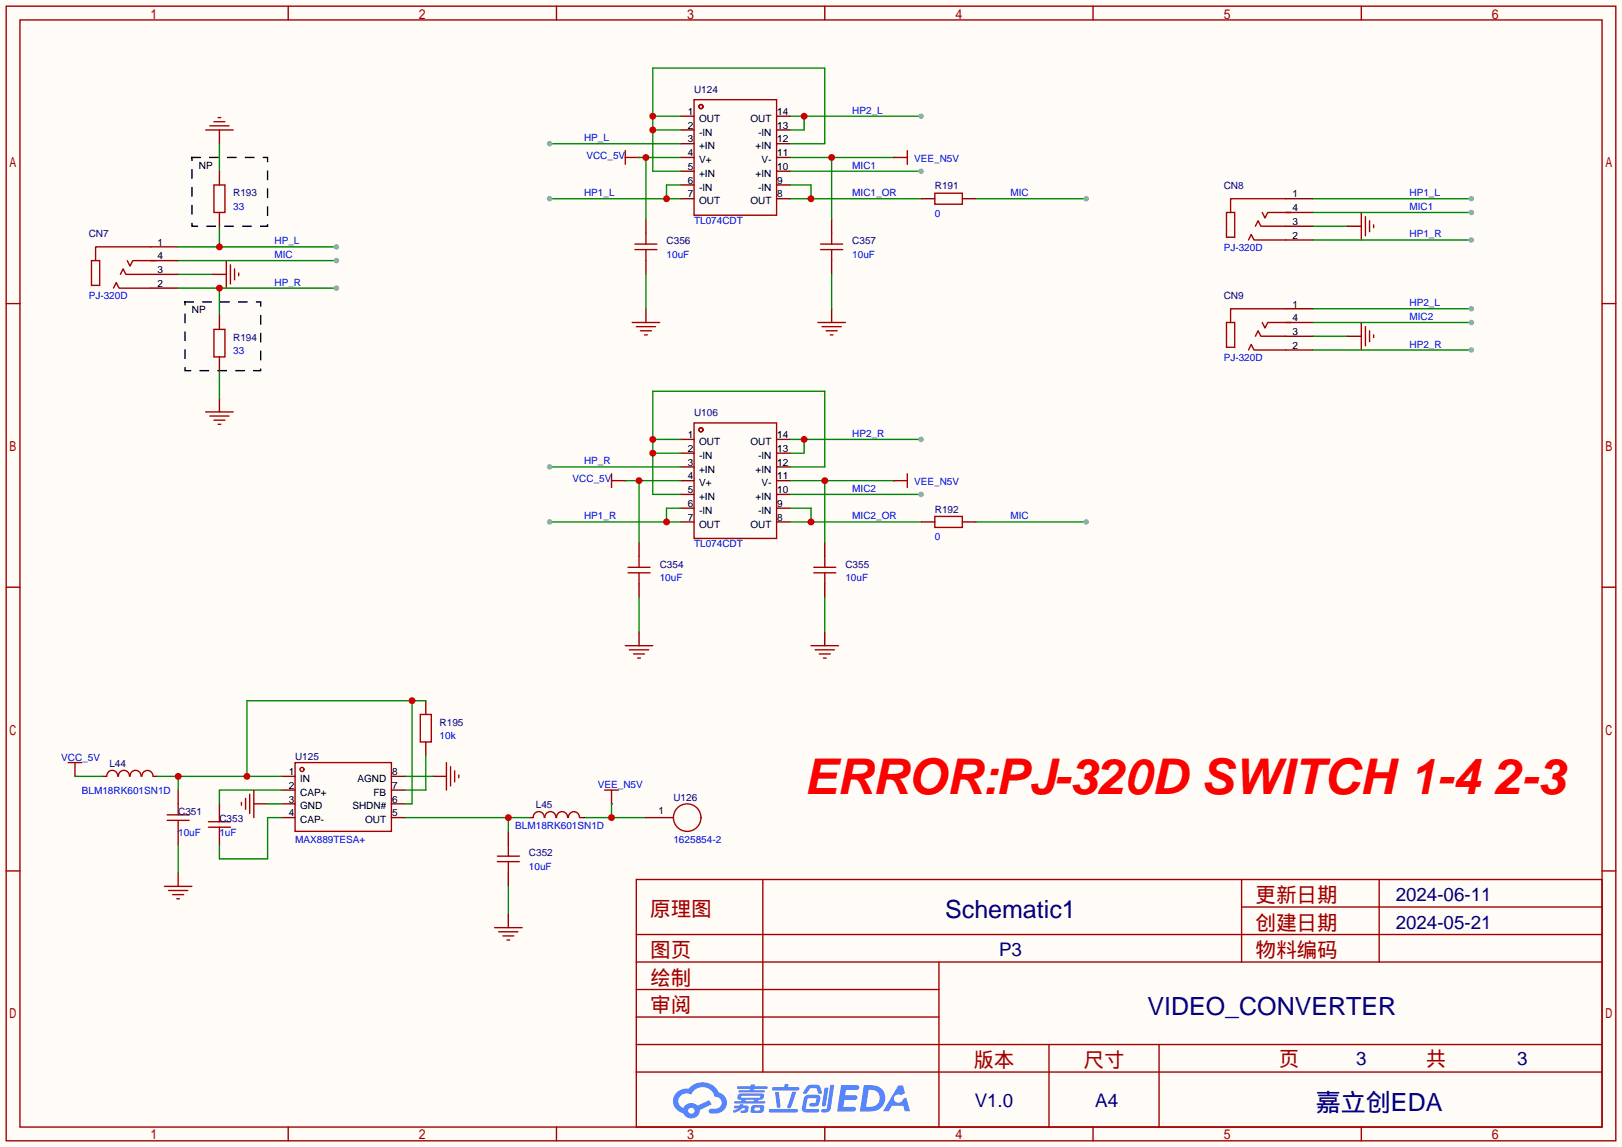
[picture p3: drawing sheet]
<svg xmlns="http://www.w3.org/2000/svg" width="299mm" height="212mm" viewBox="0 0 299 212" stroke-linecap="round" stroke-linejoin="round" font-family="sans-serif">
<path d="M0 0h299.5v211.8h-299.5z" fill="#fffcf7"/>
<g fill="none" stroke="#a10000" stroke-width=".25">
<path d="M1.1 1.1h297.2v209.6h-297.2zM3.7 3.7h292.1v204.5h-292.1zM53.2 1.1v2.6M102.7 1.1v2.6M152.3 1.1v2.6M201.8 1.1v2.6M251.3 1.1v2.6M1.1 56.1h2.6M295.8 56.1h2.5M1.1 108.5h2.6M295.8 108.5h2.5M1.1 160.8h2.6"/>
<path d="M117.5 162.4h178.3v45.8h-178.3zM117.5 177.7h178.3M117.5 172.6h178.3M140.8 162.4v35.6M173.4 177.7v30.5M229.2 162.4v15.3M229.2 167.5h66.6M254.6 162.4v15.3M295.8 160.8h2.5M117.5 182.8h55.9M117.5 198h178.3M117.5 192.9h178.3"/>
<path d="M117.5 187.8h55.9M193.7 192.9v15.3M214 192.9v15.3M53.2 208.2v2.5M102.7 208.2v2.5M152.3 208.2v2.5M201.8 208.2v2.5M251.3 208.2v2.5"/>
</g>
<g fill="#5487ff">
<path d="M155.3 200.4h2.1a.97 .97 0 0 1 1.3 .4 .53 .53 0 0 1-.7 .5h-1.8l-.2 1h1.9a.43 .43 0 0 1 .4 .5 .43 .43 0 0 1-.5 .3h-1.9l-.2 1.3h1.7a.45 .45 0 0 1 .6 .2 .45 .45 0 0 1-.2 .6l-3.2 .1z"/>
<path d="M165.9 200.5h.8l.4 1.4-.7 .4a.82 .82 0 0 0-1.2 .1 .82 .82 0 0 0 .1 1.1 .82 .82 0 0 0 1.2 0l.2-.5 .6-.3 .7 2.5h-.9l-.3-1h-2.1l-.6 1h-1.1z"/>
<path d="M152.2 200.9h.8l-.5 3.2a.36 .36 0 0 1-.4 .3 .36 .36 0 0 1-.3-.4z"/>
<path d="M153.3 200.4h.7l-.6 4.3a1.13 1.13 0 0 1-1.8 .6l.2-.4 .7-.1 .2-.2z"/>
<path d="M149 200.7l.6-.4h1a.77 .77 0 0 1 .9 .6l.3 .9-.2 .2h-.5l-.4-1h-.9a1.3 1.3 0 0 0-.8 .9l-.6 .1-.2-.2z"/>
<path d="M148.6 202.5l.5-.3h1.7a.66 .66 0 0 1 .6 .9l-.1 .4a.81 .81 0 0 1-.9 .9h-.7a.32 .32 0 0 1-.3-.4 .32 .32 0 0 1 .4-.3h.7l.3-.9-1.7 .1-.3 1.9h2.1a.32 .32 0 0 1 .4 .4 .32 .32 0 0 1-.4 .3l-2.3-.1-.5-.3v-.5z"/>
<path d="M142 204.8h5a.33 .33 0 0 1 .3 .4 .33 .33 0 0 1-.3 .3h-4.9l-.2-.2z"/>
<path d="M146.3 201.6h.7l-1 2.9a.36 .36 0 0 1-.4 .2 .36 .36 0 0 1-.3-.3z"/>
<path d="M143.1 201.7h.7l.3 2.6a.34 .34 0 0 1-.3 .3 .34 .34 0 0 1-.4-.2z"/>
<path d="M142.6 200.8h2.2l.1-.4 .1-.2h.6l-.1 .6h1.8a.32 .32 0 0 1 .3 .3 .32 .32 0 0 1-.4 .3h-4.5l-.1-.1z"/>
<path d="M135.6 204.2h.9l.1-.2 .7-.1-.1 .3h.9a.82 .82 0 0 1-.6 1.3h-.7v-.4l.7-.1v-.3h-.5l-.5 .4-1 .4-.2-.4 1-.4h-.8z"/>
<path d="M136.1 200.6h2.5v-.3h.8l-.1 .3h2.2l.2 .3-.2 .2h-2.3v.3h1.8l.2 .2-.2 .2h-4.5l-.2-.2 .1-.2h2l.1-.3h-2.3l-.1-.2z"/>
<path d="M159.5 200.4l-.7 4.9h1.6a2.47 2.47 0 0 0 2.9-1.7 2.47 2.47 0 0 0-1.4-3zM160.4 201.3a1.61 1.61 0 0 1 2 1.4 1.61 1.61 0 0 1-1.8 1.7h-.7z"/>
<path d="M136.3 202.2a.55 .55 0 0 0-.2 .7 .55 .55 0 0 0 .7 .2l.1 .3h-1.3v.4h5.5l.2-.2-.2-.2h-1.2l.2-.3a.7 .7 0 0 0 .8-.2 .7 .7 0 0 0 0-.9h-4.1zM136.9 202.4h3.3l.2 .1-.2 .2h-3.2l-.2-.1zM137.6 203.1h1.7l-.2 .3h-1.4z"/>
<path d="M138.8 204.3a1.05 1.05 0 0 0-.1 1.2 2.91 2.91 0 0 0 2.2-.2 .98 .98 0 0 0 0-1.2h-1.6zM139.4 204.6l.8-.1 .1 .1v.3l-.2 .2h-.8z"/>
<path d="M125 201.7a2.23 2.23 0 0 0-.7 2.3 2.23 2.23 0 0 0 1.8 1.6 1.58 1.58 0 0 0 1.8 .9 1.58 1.58 0 0 0 1.3-1.5l2.2-1-.5-.8-2.1 1a1.65 1.65 0 0 0-2.6 .5 1.45 1.45 0 0 1-.8-2 1.45 1.45 0 0 1 2-.7l.2 .1a2.3 2.3 0 0 1 2.3-1.3 2.3 2.3 0 0 1 2.1 1.7 1.12 1.12 0 0 1 1.2 1.1 1.12 1.12 0 0 1-1.1 1.2h-.7a.45 .45 0 0 0-.6 .3 .45 .45 0 0 0 .5 .6 2.26 2.26 0 0 0 2.9-2.5 2.04 2.04 0 0 0-1.5-1.4 3.3 3.3 0 0 0-5.5-.7l-1.2 .1zM127.1 205.2a.57 .57 0 0 1 1.1 0 .57 .57 0 0 1-1.1 0z"/>
</g>
<g fill="none" stroke="#a10000" stroke-width=".25">
<path d="M128.1 18.4h15.3v21.4h-15.3zM226.4 39.2h1.6v4.6h-1.6zM233 39.2l.6 1.1 .5-1.1h4.3M237.4 36.7h-10.2v2.5M16.9 48.1h1.5v4.6h-1.5zM21 53.2l.5-1 .5 1h5.8M22.2 50.7l.5-1 .5 1h4.6M23.5 48.1l.5 1 .5-1h4.3M27.8 45.6h-10.1v2.5M226.4 59.6h1.6v4.5h-1.6zM230.5 44.3l.5-1 .5 1h5.9M231.8 41.8l.5-1 .5 1h4.6"/>
<path d="M233 59.6l.6 1 .5-1h4.3M237.4 57h-10.2v2.6M128.1 78.1h15.3v21.3h-15.3zM230.5 64.6l.5-1 .5 1h5.9M231.8 62.1l.5-1 .5 1h4.6"/>
<circle cx="129.4" cy="19.7" r=".38"/>
<circle cx="129.4" cy="79.4" r=".38"/>
</g>
<g fill="none" stroke="#870000" stroke-width=".25">
<path d="M125.6 21.5h2.5M125.6 24h2.5M125.6 26.5h2.5M125.6 29.1h2.5M125.6 31.6h2.5M125.6 34.2h2.5M125.6 36.7h2.5M143.4 21.5h2.5M143.4 24h2.5M143.4 26.5h2.5M143.4 29.1h2.5M143.4 31.6h2.5"/>
<path d="M143.4 34.2h2.5M143.4 36.7h2.5M237.4 36.7h5M237.4 39.2h5M27.8 48.1h5.1M27.8 53.2h5.1M27.8 50.7h5.1M27.8 45.6h5.1M237.4 44.3h5M237.4 41.8h5M237.4 59.6h5M237.4 57h5"/>
<path d="M237.4 64.6h5M237.4 62.1h5M125.6 81.2h2.5M125.6 83.7h2.5M125.6 86.2h2.5M125.6 88.8h2.5M125.6 91.3h2.5M125.6 93.9h2.5M125.6 96.4h2.5M143.4 81.2h2.5M143.4 83.7h2.5M143.4 86.2h2.5"/>
<path d="M143.4 88.8h2.5M143.4 91.3h2.5M143.4 93.9h2.5M143.4 96.4h2.5"/>
</g>
<path d="M145.9 21.5h24.2M148.5 21.5v2.5h-2.6" fill="none" stroke="#008700" stroke-width=".25"/>
<circle cx="148.5" cy="21.5" r=".63" fill="#c00"/>
<circle cx="170.1" cy="21.5" r=".51" fill="#999"/>
<path d="M101.5 36.7h24.1M125.6 34.2h-2.5v2.5" fill="none" stroke="#008700" stroke-width=".25"/>
<circle cx="123.1" cy="36.7" r=".63" fill="#c00"/>
<circle cx="101.5" cy="36.7" r=".51" fill="#999"/>
<path d="M145.9 81.2h24.2M148.5 81.2v2.5h-2.6" fill="none" stroke="#008700" stroke-width=".25"/>
<circle cx="148.5" cy="81.2" r=".63" fill="#c00"/>
<circle cx="170.1" cy="81.2" r=".51" fill="#999"/>
<path d="M101.5 96.4h24.1M125.6 93.9h-2.5v2.5" fill="none" stroke="#008700" stroke-width=".25"/>
<circle cx="123.1" cy="96.4" r=".63" fill="#c00"/>
<circle cx="101.5" cy="96.4" r=".51" fill="#999"/>
<path d="M32.9 50.7h6.3M32.9 53.2h29.2M40.5 53.2v5.1" fill="none" stroke="#008700" stroke-width=".25"/>
<path d="M39.2 50.7h2.6" fill="none" stroke="#870000" stroke-width=".25"/>
<path d="M41.8 48.1v5.1M42.5 48.9v3.6M43.3 49.7v2M44.1 50.4v.5" fill="none" stroke="#a10000" stroke-width=".25"/>
<circle cx="40.5" cy="53.2" r=".63" fill="#c00"/>
<circle cx="62.1" cy="53.2" r=".51" fill="#999"/>
<path d="M32.9 48.1h29.2" fill="none" stroke="#008700" stroke-width=".25"/>
<circle cx="62.1" cy="48.1" r=".51" fill="#999"/>
<path d="M32.9 45.6h29.2M40.5 41.8v3.8" fill="none" stroke="#008700" stroke-width=".25"/>
<circle cx="40.5" cy="45.6" r=".63" fill="#c00"/>
<circle cx="62.1" cy="45.6" r=".51" fill="#999"/>
<path d="M242.4 41.8h6.4M242.4 44.3h29.3" fill="none" stroke="#008700" stroke-width=".25"/>
<path d="M248.8 41.8h2.5" fill="none" stroke="#870000" stroke-width=".25"/>
<path d="M251.3 39.2v5.1M252.1 40v3.6M252.9 40.8v2M253.6 41.5v.5" fill="none" stroke="#a10000" stroke-width=".25"/>
<circle cx="271.7" cy="44.3" r=".51" fill="#999"/>
<path d="M242.4 39.2h29.3" fill="none" stroke="#008700" stroke-width=".25"/>
<circle cx="271.7" cy="39.2" r=".51" fill="#999"/>
<path d="M242.4 36.7h29.3" fill="none" stroke="#008700" stroke-width=".25"/>
<circle cx="271.7" cy="36.7" r=".51" fill="#999"/>
<path d="M242.4 62.1h6.4M242.4 64.6h29.3" fill="none" stroke="#008700" stroke-width=".25"/>
<path d="M248.8 62.1h2.5" fill="none" stroke="#870000" stroke-width=".25"/>
<path d="M251.3 59.6v5M252.1 60.3v3.6M252.9 61.1v2M253.6 61.8v.6" fill="none" stroke="#a10000" stroke-width=".25"/>
<circle cx="271.7" cy="64.6" r=".51" fill="#999"/>
<path d="M242.4 59.6h29.3" fill="none" stroke="#008700" stroke-width=".25"/>
<circle cx="271.7" cy="59.6" r=".51" fill="#999"/>
<path d="M242.4 57h29.3" fill="none" stroke="#008700" stroke-width=".25"/>
<circle cx="271.7" cy="57" r=".51" fill="#999"/>
<path d="M145.9 91.3h24.2" fill="none" stroke="#008700" stroke-width=".25"/>
<circle cx="170.1" cy="91.3" r=".51" fill="#999"/>
<path d="M145.9 93.9h3.8v2.5M145.9 96.4h24.2" fill="none" stroke="#008700" stroke-width=".25"/>
<circle cx="149.7" cy="96.4" r=".63" fill="#c00"/>
<path d="M145.9 31.6h24.2" fill="none" stroke="#008700" stroke-width=".25"/>
<circle cx="170.1" cy="31.6" r=".51" fill="#999"/>
<path d="M145.9 34.2h3.8v2.5M145.9 36.7h24.2" fill="none" stroke="#008700" stroke-width=".25"/>
<circle cx="149.7" cy="36.7" r=".63" fill="#c00"/>
<path d="M170.1 36.7h2.5M177.7 36.7h2.5M170.1 96.4h2.5M177.7 96.4h2.5" fill="none" stroke="#870000" stroke-width=".25"/>
<path d="M172.6 35.7h5.1v2h-5.1zM172.6 95.4h5.1v2h-5.1z" fill="none" stroke="#a10000" stroke-width=".25"/>
<path d="M180.2 96.4h20.3" fill="none" stroke="#008700" stroke-width=".25"/>
<circle cx="200.5" cy="96.4" r=".51" fill="#999"/>
<path d="M180.2 36.7h20.3" fill="none" stroke="#008700" stroke-width=".25"/>
<circle cx="200.5" cy="36.7" r=".51" fill="#999"/>
<path d="M101.5 86.2h24.1" fill="none" stroke="#008700" stroke-width=".25"/>
<circle cx="101.5" cy="86.2" r=".51" fill="#999"/>
<path d="M101.5 26.5h24.1" fill="none" stroke="#008700" stroke-width=".25"/>
<circle cx="101.5" cy="26.5" r=".51" fill="#999"/>
<g fill="none" stroke="#870000" stroke-width=".25">
<path d="M40.5 24v2.5M40.5 31.6v2.6M40.5 39.2v2.6M40.5 58.3v2.5M119.3 40.5v2.6M119.3 48.1v2.6M153.5 40.5v2.6M153.5 48.1v2.6M40.5 65.9v2.6M40.5 73.5v2.6M118 100.2v2.5M118 107.8v2.6"/>
<path d="M152.3 100.2v2.5M152.3 107.8v2.6M78.6 129.4v2.6M78.6 137v2.6M13.8 143.4h.1M18.9 143.4h.8M28.3 143.4h.8M32.9 145.9v2.6M32.9 153.5v2.6M40.5 148.5v2.5M40.5 153.5v2.6M46.9 148.5h2.5"/>
<path d="M51.9 143.4h2.6M51.9 145.9h2.6M51.9 148.5h2.6M51.9 151h2.6M72.3 143.4h2.5M72.3 145.9h2.5M72.3 148.5h2.5M72.3 151h2.5M79.9 143.4h2.5M93.9 153.5v2.6M32.9 161.2v2.5M93.9 161.2v2.5"/>
<path d="M93.9 168.8v2.5"/>
</g>
<g fill="none" stroke="#a10000" stroke-width=".25">
<path d="M38 24h5.1M38.7 23.2h3.6M39.5 34.2h2v5h-2zM39.5 22.5h2M40.3 21.7h.5M117.2 46.1h4.1M117.2 45.1h4.1M119.3 43.1v2M119.3 46.1v2M151.5 46.1h4.1M151.5 45.1h4.1M153.5 43.1v2"/>
<path d="M153.5 46.1v2M38 76.1h5.1M38.7 76.8h3.6M39.5 60.8h2v5.1h-2zM39.5 77.6h2M40.3 78.4h.5M116 105.8h4M116 104.8h4M118 102.7v2.1M118 105.8v2M150.2 105.8h4.1M150.2 104.8h4.1"/>
<path d="M152.3 102.7v2.1M152.3 105.8v2M77.6 132h2v5h-2zM12.6 140.8h2.5M13.8 140.8v2.6M19.7 143.4a1.01 1.01 0 0 1 1-1.1 1.01 1.01 0 0 1 1 1.1M21.9 143.4a1.01 1.01 0 0 1 1-1.1 1.01 1.01 0 0 1 1 1.1M24 143.4a1.01 1.01 0 0 1 1-1.1 1.01 1.01 0 0 1 1 1.1M26.2 143.4a1.01 1.01 0 0 1 1-1.1 1.01 1.01 0 0 1 1 1.1M30.9 151.5h4M30.9 150.5h4M32.9 148.5v2"/>
<path d="M32.9 151.5v2M38.5 152.8h4M38.5 151.8h4M40.5 151v.8M40.5 152.8v.7M44.6 148.2v.5M45.3 147.4v2.1M46.1 146.7v3.5M46.9 145.9v5.1M54.5 140.8h17.8v12.7h-17.8zM82.4 140.8v5.1M83.2 141.6v3.6"/>
<path d="M83.9 142.4v2M84.7 143.1v.5M91.8 159.1h4.1M91.8 158.1h4.1M93.9 156.1v2M93.9 159.1v2.1M30.4 163.7h5M31.1 164.5h3.6M31.9 165.2h2M32.6 166h.5M91.3 171.3h5.1M92.1 172.1h3.5"/>
<path d="M92.8 172.8h2.1M93.6 173.6h.5"/>
<circle cx="55.8" cy="142.1" r=".38"/>
</g>
<g fill="none" stroke="#008700" stroke-width=".25">
<path d="M40.5 26.5v5.1M40.5 68.5v5M76.1 129.4v19.1h-1.3M78.6 139.6v6.3h-3.8M78.6 129.4h-33v14M13.8 143.4h5.1M29.1 143.4h22.8M32.9 143.4v2.5M32.9 156.1v5.1M49.4 148.5h2.5M51.9 145.9h-11.4v2.6M51.9 151h-2.5v7.6h-8.9v-2.5"/>
<path d="M74.8 143.4h5.1M93.9 163.7v5.1"/>
</g>
<path d="M35.4 29.1h14v12.7h-14zM34.2 55.8h13.9v12.7h-13.9z" fill="none" stroke="#000" stroke-width=".25" stroke-dasharray="1.5 1.8"/>
<g fill="#c00">
<circle cx="32.9" cy="143.4" r=".63"/>
<circle cx="76.1" cy="129.4" r=".63"/>
<circle cx="45.6" cy="143.4" r=".63"/>
</g>
<path d="M111.6 145.9h2.6M112.9 145.9v2.6" fill="none" stroke="#a10000" stroke-width=".25"/>
<path d="M112.9 148.5h.1" fill="none" stroke="#870000" stroke-width=".25"/>
<path d="M107.8 151h11.5M112.9 148.5v2.5" fill="none" stroke="#008700" stroke-width=".25"/>
<circle cx="112.9" cy="151" r=".63" fill="#c00"/>
<path d="M97.7 151h.7M107.1 151h.7" fill="none" stroke="#870000" stroke-width=".25"/>
<path d="M98.5 151a1.01 1.01 0 0 1 1-1.1 1.01 1.01 0 0 1 1 1.1M100.6 151a1.01 1.01 0 0 1 1-1.1 1.01 1.01 0 0 1 1 1.1M102.8 151a1.01 1.01 0 0 1 1-1.1 1.01 1.01 0 0 1 1 1.1M105 151a1.01 1.01 0 0 1 1-1.1 1.01 1.01 0 0 1 1 1.1" fill="none" stroke="#a10000" stroke-width=".25"/>
<path d="M74.8 151h22.9M93.9 151v2.5" fill="none" stroke="#008700" stroke-width=".25"/>
<circle cx="93.9" cy="151" r=".63" fill="#c00"/>
<path d="M115.4 29.1h2.6M115.4 27.8v2.6M165 29.1h2.5M167.5 27.8v2.6M112.9 88.8h2.5M112.9 87.5v2.5M165 88.8h2.5M167.5 87.5v2.5" fill="none" stroke="#a10000" stroke-width=".25"/>
<path d="M118 29.1h.1M165 29.1h.1M115.4 88.8h.1M165 88.8h.1" fill="none" stroke="#870000" stroke-width=".25"/>
<path d="M118 29.1h7.6M119.3 29.1v11.4" fill="none" stroke="#008700" stroke-width=".25"/>
<circle cx="119.3" cy="29.1" r=".63" fill="#c00"/>
<path d="M145.9 29.1h19.1M153.5 29.1v11.4" fill="none" stroke="#008700" stroke-width=".25"/>
<circle cx="153.5" cy="29.1" r=".63" fill="#c00"/>
<path d="M115.4 88.8h10.2M118 88.8v11.4" fill="none" stroke="#008700" stroke-width=".25"/>
<circle cx="118" cy="88.8" r=".63" fill="#c00"/>
<path d="M145.9 88.8h19.1M152.3 88.8v11.4" fill="none" stroke="#008700" stroke-width=".25"/>
<circle cx="152.3" cy="88.8" r=".63" fill="#c00"/>
<path d="M119.3 57v2.6M153.5 57v2.6M118 116.7v2.6M152.3 116.7v2.6M119.3 151h5" fill="none" stroke="#870000" stroke-width=".25"/>
<g fill="none" stroke="#a10000" stroke-width=".25">
<path d="M116.7 59.6h5.1M151 59.6h5.1M117.5 60.3h3.5M118.2 61.1h2.1M119 61.8h.5M151.8 60.3h3.5M152.5 61.1h2.1M153.3 61.8h.5M115.4 119.3h5.1M149.7 119.3h5.1M116.2 120h3.6M117 120.8h2"/>
<path d="M117.7 121.5h.5M150.5 120h3.6M151.3 120.8h2M152 121.5h.5"/>
<circle cx="126.9" cy="151" r="2.54"/>
</g>
<path d="M119.3 50.7v6.3M153.5 50.7v6.3M120.5 83.7h5.1M120.5 81.2h5.1M145.9 86.2h6.4v-13.9h-31.8v19h5.1M118 110.4v6.3M152.3 110.4v6.3" fill="none" stroke="#008700" stroke-width=".25"/>
<g fill="#c00">
<circle cx="120.5" cy="83.7" r=".63"/>
<circle cx="120.5" cy="81.2" r=".63"/>
</g>
<path d="M120.5 24h5.1M120.5 21.5h5.1M145.9 26.5h6.4v-13.9h-31.8v19h5.1" fill="none" stroke="#008700" stroke-width=".25"/>
<g fill="#c00">
<circle cx="120.5" cy="24" r=".63"/>
<circle cx="120.5" cy="21.5" r=".63"/>
</g>
<text font-size="9.1" fill="#f00" x="148.5" y="146.7">ERROR:PJ-320D SWITCH 1-4 2-3</text>
<g font-size="4.6" fill="#000080">
<text x="174.5" y="169.6">Schematic1</text>
<text x="211.9" y="187.4">VIDEO_CONVERTER</text>
<text x="243" y="205.2">嘉立创EDA</text>
</g>
<g font-size="3.8" fill="#a00000">
<text x="231.8" y="166.6">更新日期</text>
<text x="120" y="169.2">原理图</text>
<text x="231.8" y="171.7">创建日期</text>
<text x="120" y="176.8">图页</text>
<text x="231.8" y="176.8">物料编码</text>
<text x="120" y="181.9">绘制</text>
<text x="120" y="186.9">审阅</text>
<text x="179.7" y="197.1">版本</text>
<text x="200" y="197.1">尺寸</text>
<text x="236.1" y="196.8">页</text>
<text x="263.3" y="196.8">共</text>
</g>
<g font-size="3.5" fill="#000080">
<text x="257.7" y="166.4">2024-06-11</text>
<text x="257.7" y="171.5">2024-05-21</text>
<text x="184.4" y="176.6">P3</text>
<text x="250.4" y="196.6">3</text>
<text x="280.1" y="196.6">3</text>
<text x="180" y="204.5">V1.0</text>
<text x="202.2" y="204.5">A4</text>
</g>
<g font-size="1.8" fill="#000080">
<text x="128.1" y="17.2">U124</text>
<text x="172.6" y="35">R191</text>
<text x="225.9" y="35">CN8</text>
<text x="43.1" y="36.2">R193</text>
<text x="16.4" y="43.9">CN7</text>
<text x="123.1" y="45.1">C356</text>
<text x="157.4" y="45.1">C357</text>
<text x="225.9" y="55.3">CN9</text>
<text x="43.1" y="62.9">R194</text>
<text x="128.1" y="76.9">U106</text>
<text x="172.6" y="94.7">R192</text>
<text x="121.8" y="104.8">C354</text>
<text x="156.1" y="104.8">C355</text>
<text x="81.2" y="134">R195</text>
<text x="20.2" y="141.7">L44</text>
<text x="54.5" y="140.4">U125</text>
<text x="98.9" y="149.3">L45</text>
<text x="124.3" y="148">U126</text>
<text x="32.9" y="150.5">C351</text>
<text x="40.5" y="151.8">C353</text>
<text x="97.7" y="158.2">C352</text>
</g>
<g font-size="1.8">
<text x="127" y="21.2">1</text>
<text x="127" y="23.8">2</text>
<text x="129.1" y="22.5">OUT</text>
<text x="138.5" y="22.5">OUT</text>
<text x="143.5" y="23.8">13</text>
<text x="143.5" y="21.2">14</text>
<text x="127" y="26.3">3</text>
<text x="127" y="28.9">4</text>
<text x="129.1" y="25">-IN</text>
<text x="129.1" y="27.6">+IN</text>
<text x="139.5" y="27.6">+IN</text>
<text x="140" y="25">-IN</text>
<text x="143.5" y="28.9">11</text>
<text x="143.5" y="26.3">12</text>
<text x="36.7" y="31.2">NP</text>
<text x="127" y="31.4">5</text>
<text x="127" y="33.9">6</text>
<text x="129.1" y="30.1">V+</text>
<text x="129.1" y="32.7">+IN</text>
<text x="129.1" y="35.2">-IN</text>
<text x="139.5" y="32.7">+IN</text>
<text x="140" y="35.2">-IN</text>
<text x="140.6" y="30.1">V-</text>
<text x="143.5" y="33.9">9</text>
<text x="143.5" y="31.4">10</text>
<text x="127" y="36.5">7</text>
<text x="129.1" y="37.7">OUT</text>
<text x="138.5" y="37.7">OUT</text>
<text x="143.5" y="36.5">8</text>
<text x="238.6" y="39">4</text>
<text x="238.6" y="41.6">3</text>
<text x="238.6" y="36.5">1</text>
<text x="29.1" y="47.9">4</text>
<text x="29.1" y="45.4">1</text>
<text x="238.6" y="44.1">2</text>
<text x="29.1" y="53">2</text>
<text x="29.1" y="50.4">3</text>
<text x="35.4" y="57.8">NP</text>
<text x="238.6" y="59.3">4</text>
<text x="238.6" y="56.8">1</text>
<text x="238.6" y="64.4">2</text>
<text x="238.6" y="61.9">3</text>
<text x="127" y="80.9">1</text>
<text x="127" y="83.5">2</text>
<text x="129.1" y="82.2">OUT</text>
<text x="138.5" y="82.2">OUT</text>
<text x="143.5" y="83.5">13</text>
<text x="143.5" y="80.9">14</text>
<text x="127" y="86">3</text>
<text x="127" y="88.5">4</text>
<text x="129.1" y="84.7">-IN</text>
<text x="129.1" y="87.3">+IN</text>
<text x="129.1" y="89.8">V+</text>
<text x="139.5" y="87.3">+IN</text>
<text x="140" y="84.7">-IN</text>
<text x="140.6" y="89.8">V-</text>
<text x="143.5" y="88.5">11</text>
<text x="143.5" y="86">12</text>
<text x="127" y="91.1">5</text>
<text x="127" y="93.6">6</text>
<text x="129.1" y="92.4">+IN</text>
<text x="129.1" y="94.9">-IN</text>
<text x="139.5" y="92.4">+IN</text>
<text x="140" y="94.9">-IN</text>
<text x="143.5" y="93.6">9</text>
<text x="143.5" y="91.1">10</text>
<text x="127" y="96.2">7</text>
<text x="129.1" y="97.4">OUT</text>
<text x="138.5" y="97.4">OUT</text>
<text x="143.5" y="96.2">8</text>
<text x="53.3" y="143.2">1</text>
<text x="72.4" y="143.2">8</text>
<text x="53.3" y="145.7">2</text>
<text x="53.3" y="148.2">3</text>
<text x="55.4" y="144.4">IN</text>
<text x="55.4" y="147">CAP+</text>
<text x="55.4" y="149.5">GND</text>
<text x="65.1" y="149.5">SHDN#</text>
<text x="66" y="144.4">AGND</text>
<text x="69" y="147">FB</text>
<text x="72.4" y="148.2">6</text>
<text x="72.4" y="145.7">7</text>
<text x="53.3" y="150.8">4</text>
<text x="55.4" y="152">CAP-</text>
<text x="67.4" y="152">OUT</text>
<text x="72.4" y="150.8">5</text>
<text x="121.5" y="150.3">1</text>
</g>
<g font-size="1.8" fill="#00f">
<text x="157.4" y="21">HP2_L</text>
<text x="107.8" y="26.1">HP_L</text>
<text x="108.3" y="29.4">VCC_5V</text>
<text x="168.8" y="29.9">VEE_N5V</text>
<text x="157.4" y="31.2">MIC1</text>
<text x="43.1" y="38.8">33</text>
<text x="107.8" y="36.2">HP1_L</text>
<text x="128.1" y="41.3">TL074CDT</text>
<text x="157.4" y="36.2">MIC1_OR</text>
<text x="172.6" y="40.1">0</text>
<text x="186.6" y="36.2">MIC</text>
<text x="260.2" y="38.8">MIC1</text>
<text x="260.2" y="36.2">HP1_L</text>
<text x="50.7" y="47.7">MIC</text>
<text x="50.7" y="45.1">HP_L</text>
<text x="123.1" y="47.7">10uF</text>
<text x="157.4" y="47.7">10uF</text>
<text x="225.9" y="46.4">PJ-320D</text>
<text x="260.2" y="43.9">HP1_R</text>
<text x="50.7" y="52.8">HP_R</text>
<text x="16.4" y="55.3">PJ-320D</text>
<text x="260.2" y="59.1">MIC2</text>
<text x="260.2" y="56.6">HP2_L</text>
<text x="43.1" y="65.5">33</text>
<text x="260.2" y="64.2">HP2_R</text>
<text x="225.9" y="66.7">PJ-320D</text>
<text x="157.4" y="80.7">HP2_R</text>
<text x="105.7" y="89.1">VCC_5V</text>
<text x="107.8" y="85.8">HP_R</text>
<text x="168.8" y="89.6">VEE_N5V</text>
<text x="107.8" y="95.9">HP1_R</text>
<text x="157.4" y="90.9">MIC2</text>
<text x="157.4" y="95.9">MIC2_OR</text>
<text x="186.6" y="95.9">MIC</text>
<text x="128.1" y="101">TL074CDT</text>
<text x="172.6" y="99.7">0</text>
<text x="121.8" y="107.4">10uF</text>
<text x="156.1" y="107.4">10uF</text>
<text x="81.2" y="136.6">10k</text>
<text x="11.3" y="140.5">VCC_5V</text>
<text x="15.1" y="146.7">BLM18RK601SN1D</text>
<text x="110.4" y="145.6">VEE_N5V</text>
<text x="32.9" y="154.4">10uF</text>
<text x="40.5" y="154.4">1uF</text>
<text x="54.5" y="155.6">MAX889TESA+</text>
<text x="95.1" y="153.1">BLM18RK601SN1D</text>
<text x="124.3" y="155.6">1625854-2</text>
<text x="97.7" y="160.7">10uF</text>
</g>
</svg>
